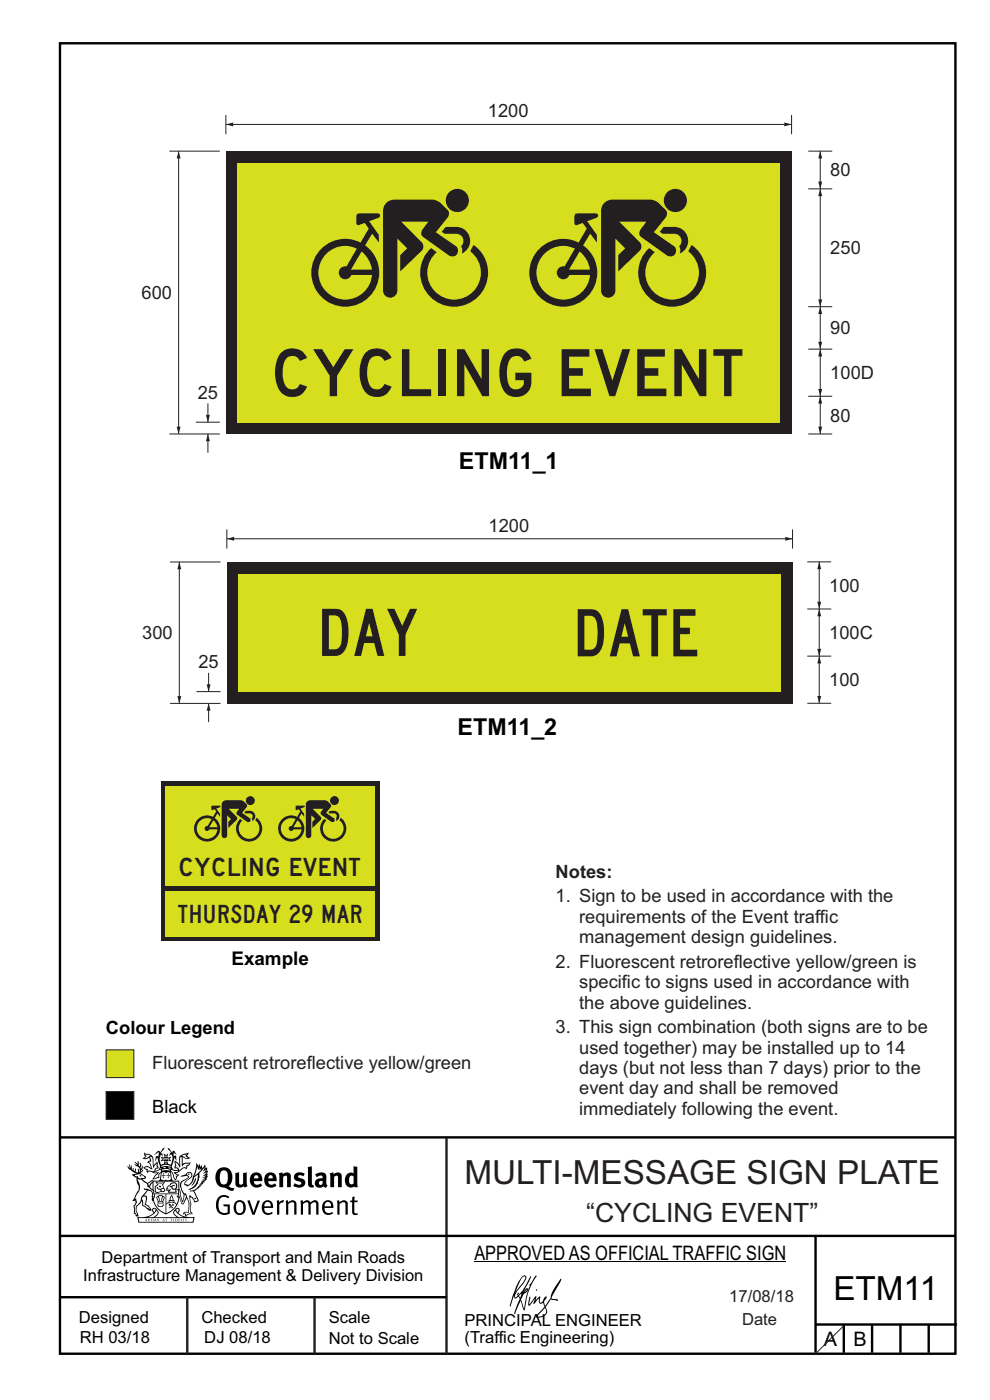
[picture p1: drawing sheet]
<svg xmlns="http://www.w3.org/2000/svg" width="210mm" height="297mm" viewBox="0 0 210 297" stroke-linecap="round" stroke-linejoin="round" font-family="sans-serif">
<path d="M12.7 9.2h190v278h-190zM12.7 241.3h190M12.7 275.2h82M12.7 262.2h190.1M173 262.1v24.9M173 281h30M179 281v6M185 281v6M191 281v6M197 281v6" fill="none" stroke="#000" stroke-width=".51"/>
<path d="M94.7 241.4v45.8M39.7 275.2v12M66.7 275.2v12" fill="none" stroke="#231f20" stroke-width=".51"/>
<g fill="#000">
<path d="M29.6 249.4l.2-.1 .3 .2z" fill-rule="evenodd"/>
<path d="M30.8 244.9l1.1 .3-.9 .5h-.4l.6-.5zM31.8 245.4h.2a2.44 2.44 0 0 1 .4 1.9l.1 .5 .7-1-.1 .6 .3 .3a.57 .57 0 0 0-.6 .7l-1-.1-.5 .2 .2-.5-.8-.3 .7-.1 .9 .5 .1-.1-.6-1.3-.2-.2h.5zM30.7 244.4l-.1 .5 .2 .4-.6 .4a1.04 1.04 0 0 0 1.4-.1l.2 .6-.3 .1-.2 .4a.94 .94 0 0 1 .8 1.1l-.2-.1a1.16 1.16 0 0 0-1.5-.1l.3 .4 .4 .2 .1 .5 .2 .1 .1-.2a.94 .94 0 0 1 1.1 .2l.8 .1-1.2 1.2a1.13 1.13 0 0 0 1.2-.2l.4-.1-.1-.4 .5-.8a.83 .83 0 0 0-.6 1.1l-.3-.1-.7 .4 1.1-1.4-.5 .1-.5-.1 1.3-.5-.1-.1-.9 .4v-.3l.2-.2 .3 .1 .1-.3-.2-.4v-.6l-.1-.4-.7 1v-.7a1.42 1.42 0 0 0-1.6-1.8z" fill-rule="evenodd"/>
<path d="M31 258.7l.1 .2h-.2zM31 258.5l-.3 .6 .4-.2 .2 .2z" fill-rule="evenodd"/>
<path d="M31.3 258.6h.3v.4a.25 .25 0 0 0 .2-.1 .25 .25 0 0 0-.1-.3h.1a.29 .29 0 0 1 0 .4 .29 .29 0 0 1-.4 0 .29 .29 0 0 1 0-.4z" fill-rule="evenodd"/>
<path d="M32.2 258.6a.22 .22 0 0 1 .3 .2 .22 .22 0 0 1-.3 .2zM32 258.6l.1 .4a.33 .33 0 0 0 .4 0 .33 .33 0 0 0 0-.4 .33 .33 0 0 0-.5 0z" fill-rule="evenodd"/>
<path d="M29.2 250.1l.3 .1a.61 .61 0 0 1 .8 .4l.3 .2a.8 .8 0 0 1 .6 1l.4 .1 .5 .5a1 1 0 0 1 .5 1.1l-.1 .7v-.5h-.1a.96 .96 0 0 0-.8-1.3l-.2-.2h-.7l-.1-.1-.1 .1 .1 .3h.6l-1.2 1.3-.2 1-.4 .6a1.33 1.33 0 0 0-.5 1.8l.2 .5a1.26 1.26 0 0 1-.5-1.5l-.1-.3a1.56 1.56 0 0 0 .4-1.7l-.3 .2 .2-.5a3.2 3.2 0 0 0 .7-3zM30.4 253.9h.4a2.06 2.06 0 0 1-.1 1.6l.7 .5 .4 .4-.6-.1-.8-.6-.1-.9a.51 .51 0 0 1 .1-.9zM28.6 249.3a1.52 1.52 0 0 1 2.1 .5l-1.1 .2-.2-.1-.1-.4h-.5zM27.5 247v.8l-.3-.4h-.1a3.1 3.1 0 0 0 1.9 1.6l-1 .1 .5 .6 .5 .1 .1 1.1a1.84 1.84 0 0 1-.3 2.5l-.4 .9-.3 .4 .2 .1 .4-.1 .1 .4-.2 .5-.3 .2 .1 1.7h.2l.3 .5 .1 .1 .4-.1-.1-.5a1.3 1.3 0 0 1-.1-1.7l.9-1 .1 1.1 .6 .2 .5 .5 .1-.1 .2 .3h.5a1.85 1.85 0 0 0-1.2-1.4l.1-.3a1.39 1.39 0 0 0 0-1.4l-.5-.1 .5-.5a.66 .66 0 0 1 .9-.4 .66 .66 0 0 1 .3 .9l-.1 .4 .2-.1v.2l-.1 .3 .2 .5 .1-.3a2.24 2.24 0 0 0 .1-2.2 .73 .73 0 0 1-.7-.7 .73 .73 0 0 1 .6-.7v-.2a.94 .94 0 0 0-.9 .8 .48 .48 0 0 1-.1-.6 .48 .48 0 0 1 .5-.2l.5-.3a.51 .51 0 0 0-.8 .2l-.5 .2-1-.8h.6l.2-.5-1.2-.7 .5-.5v-.3l-.5 .4 .1-.2a.69 .69 0 0 0 .2-1v.4l-.2 .3v-1.1l-.3-.2 .1 .6-.1 .2-.4-1.3v.7l-.6-.4 .5 .7-.6-.2 .3 .3a1 1 0 0 1 .7 1.4l-.2-.8v.9l-.5-.2v-.8l-.2 .7-.2-.1-.1-.6-.2 .4-.2-.2 .1-.7-.2 .5z" fill-rule="evenodd"/>
<path d="M32.9 258.7l.1 .2h-.2zM32.9 258.5l-.2 .6 .3-.2 .2 .2z" fill-rule="evenodd"/>
<path d="M33.7 251.5l.4 .1 .1 .3h-.3z" fill-rule="evenodd"/>
<path d="M33.3 258.6h.2l.1 .1 .2-.1-.2 .2 .2 .3-.3-.3-.1 .3h-.1l.2-.3z" fill-rule="evenodd"/>
<path d="M34.7 258.7l.1 .2h-.2zM34.7 258.5l-.3 .6 .4-.2 .2 .2z" fill-rule="evenodd"/>
<path d="M34.2 252.4a.3 .3 0 0 0 .6 0 .3 .3 0 0 0-.6 0zM33.3 250.9l.3 .3-.3 .4a.79 .79 0 0 0 0 1.3l.8-.2-.1-.3a.55 .55 0 0 1-.7-.6l.1-.1 .2 .3 .3 .2 .8-.2-.4-.7 .4-.4-.7 .2zM33 250.7l1.1 .2 .9-.2-.4 .6 .4 1.2a.56 .56 0 0 1-.8 .3l-.2 .1a.73 .73 0 0 1-.9 .1 .73 .73 0 0 1-.3-1v-.4l.6-.4z" fill-rule="evenodd"/>
<path d="M34.5 254h.2v.2l-.2 .6h-.2zM33.6 255.3h.9v.2a.55 .55 0 0 1-.8 .4v-.2l-.2-.1zM33.4 254h.2l.2 .8h-.2zM33.6 255l.8-.1 .1 .2h-.8zM33.8 253.7h.5l-.2 1.1h-.1zM33.3 253.8l-.1 .3 .3 1.1a.48 .48 0 0 0-.1 .6 .48 .48 0 0 0 .5 .2h.5a.49 .49 0 0 0 .2-.8l.3-1.1-.1-.3a1.42 1.42 0 0 0-1.5 0z" fill-rule="evenodd"/>
<path d="M34.6 248.9l.2 .1v.3l.3 .1h-.3l-.1 .6v-.6h-.4l.4-.1z" fill-rule="evenodd"/>
<path d="M35 258.5h.5l-.2 .1v.5h-.2l.1-.5z" fill-rule="evenodd"/>
<path d="M34.3 248.8a.57 .57 0 0 1 .9 .2 .57 .57 0 0 1 .9-.2l.2 1.4h-.2a.57 .57 0 0 1-.9 0 .69 .69 0 0 1-1.1 0zM34.2 248.1l-.3 2.1-.2 .4h3l-.2-.4-.3-2.1h-.2v.2l-.8-.1-.8 .1v-.2z" fill-rule="evenodd"/>
<path d="M34.2 247.4a1.51 1.51 0 0 1 2 .2 2.67 2.67 0 0 0-2.1 0zM35.7 247.6l.4 .1 .1 .3-.4-.1zM34.6 247.6h.5l.1 .2h-.4zM34 247.8l.3 .2h-.3zM34.9 246.9l.3-.2 .3 .2zM34.9 245.6l.2 .1v.3h-.2zM35 245.1l.2 .2 .2-.2-.1 .3h-.2zM35.1 246.3h.2l.1 .4-.2-.2-.2 .2zM35.3 245.7l.2-.1v.4h-.2zM34.4 245.7h.3l.1 .3-.4 .1 .2-.2zM35.7 245.7h.3l-.2 .2 .2 .2-.4-.1zM32.7 244.9l1-.5-.1 1-.2-.2-.3 .2-.3 1.1 .5-1 .3 .9a1.84 1.84 0 0 1 .2 1.7l.4 .1a2.48 2.48 0 0 1 2.2 0l.2-.2-.2-.7 .7-1.8 .4 .7-.2-1-.2-.1-.2 .3v-.9l.6 .4-.6-.8-.3 .1-.1 .4-.5-.9-.5-.3 .2 .5 .6 .5-.5 .8 .4-.4a2.06 2.06 0 0 1 0 2.3l-.5-.2-.2-.6 .1-.1 .8 .2-.4-.5 .4-.5-.7 .2-.2-.2 .2-.7-.5 .4-.5-.4 .2 .7-.2 .2-.7-.2 .4 .5-.4 .5 .8-.2 .1 .1-.2 .6-.5 .2a2.02 2.02 0 0 1 0-2.2l.3 .5-.1-.7-.3-.1 .8-1.2-.4 .3-.5 .8-.2-.3a.8 .8 0 0 0-.8 .5z" fill-rule="evenodd"/>
<path d="M35.6 248.9l.2 .1-.1 .3 .4 .1h-.4v.6l-.1-.6h-.3l.3-.1z" fill-rule="evenodd"/>
<path d="M36 254.8h.8v.2h-.8zM36.4 253.8l.2 .8h-.4zM36.4 253.5l-.3 .5-.1 .6h-.2v.4l-.7 .4 .2 .1a1.48 1.48 0 0 1 2.1 .2l.2-.1-.6-.5v-.5h-.2l-.1-.6z" fill-rule="evenodd"/>
<path d="M36.2 258.6l.3-.1-.1 .1v.2h.1h-.1v.3h-.2z" fill-rule="evenodd"/>
<path d="M36.7 258.6h.2v.5h-.2z" fill-rule="evenodd"/>
<path d="M35.8 255.4l.4 .1 .1 .3 .3-.2-.2-.2a.38 .38 0 0 1 .5 .5l-.2-.2-.3 .2 .3 .2-.3 .3-.1-.4-.4 .4-.1-.2 .4-.3-.1-.1-.2 .1z" fill-rule="evenodd"/>
<path d="M35.6 251.8l.7-.4a.58 .58 0 0 1 1-.1 .58 .58 0 0 1-.4 .9l-.3-.3a.43 .43 0 0 1 .6-.4 .57 .57 0 0 0-.8 .2l-.2-.1-.3 .1 .4 .2a.55 .55 0 0 0 .9 .4v.5h-1.3l.3-.4-.1-.1-.6 .1 .2-.3-.2-.1zM35.4 251.8l-.1 .2a.39 .39 0 0 0 .2 .6h.3l-.2 .4h1.9l-.1-.8a.86 .86 0 0 0-.1-1.3 .86 .86 0 0 0-1.3 .4z" fill-rule="evenodd"/>
<path d="M37.3 258.6a.22 .22 0 0 1 .3 .2 .22 .22 0 0 1-.3 .2zM37.1 258.6v.4a.33 .33 0 0 0 .5 0 .33 .33 0 0 0 0-.4 .33 .33 0 0 0-.5 0z" fill-rule="evenodd"/>
<path d="M37.8 258.6l.4-.1-.2 .1v.2h.1h-.1v.2l.2 .1h-.4z" fill-rule="evenodd"/>
<path d="M32.4 250.5h5.6v2l-.2-.1v-1.7h-5.2v2.5h5.2v-.8l.1 .2-.1 1.1v-.3h-2.5v4a4.1 4.1 0 0 0 2.6-3.6l.1-.1a4 4 0 0 1-2.8 3.9 4.2 4.2 0 0 1-2.8-4.7l.1 1.2 .1-.1a3.8 3.8 0 0 0 2.5 3.4v-4h-2.5l-.2-.9z" fill-rule="evenodd"/>
<path d="M38.4 258.6h.2l-.1 .4 .2 .1h-.3z" fill-rule="evenodd"/>
<path d="M38.5 245.2l.5-.2 .7-.1-.6 .3 .8 .5h-.3zM38.3 245.5l.2-.1 .1 2a1.69 1.69 0 0 1 1.6-.6l-.8 .5 .1 .5a1.1 1.1 0 0 0-1.5 .6l-.1-.5-.2-.2h-.5l.3-.4-.3-.7a1.42 1.42 0 0 1 .8 1.1l.2-.1zM37.1 246.2l.1 1-.2 .3 .1 .4h.5l.1 .2a.96 .96 0 0 1-1.1-.1l-.1 .1a1.06 1.06 0 0 0 1.3 .2v.1a.72 .72 0 0 1-1 .2l.3 .5 .6 .2-.4 .2-.1 .6-.2-.3-.4-1.1-.4-.4 .4 .9a1.54 1.54 0 0 0 .7 1.2l.2-.3a.58 .58 0 0 1 .4-.8l.2-.1h-.3l-.5-.3 .9-.5a.93 .93 0 0 1 1.2-.5v.2l.2-.2 .1-.5a.99 .99 0 0 0 .7-.8l-1.3 .1-.3 .2-.1-1.4 .9 .4 .9-.3h-.4l-.5-.4 .4-.7-.6 .2a1.46 1.46 0 0 0-1.4 2.1v.4l-.2-.4z" fill-rule="evenodd"/>
<path d="M38.9 258.6h.2v.5h-.2z" fill-rule="evenodd"/>
<path d="M39.3 258.6h.2h-.1l.2 .3-.2 .2-.1-.1v-.1l.2 .1z" fill-rule="evenodd"/>
<path d="M29.4 258.4h11.6l-.1 .8h-11.4zM31.3 258.2l.5-.1a2.48 2.48 0 0 0 1.4-1.3l.3 .5-.5 .6-.5 .3zM32.5 256.6l.3-.2 .2 .1-.3 .7zM37.2 256.8a2.65 2.65 0 0 0 1.8 1.4h-1.1l-.5-.3-.5-.6zM37.4 256.5l.2-.1 .3 .2-.3 .6zM29.2 258.2l.1 1.2h11.8l.2-1.1-.2-.1a4.1 4.1 0 0 1-3.3-.9l.3-.4-.1-.6a1.06 1.06 0 0 0-1.3 1l.2 .4 .6 .5h-4.7l.3-.1a.84 .84 0 0 0 .6-.8 .84 .84 0 0 0-.5-.8l-.3-.2h-.5l-.1 .6 .3 .4a4.2 4.2 0 0 1-3.4 .9z" fill-rule="evenodd"/>
<path d="M41.3 250.1l.3-.2-.2 .8-.6 .8h-.2l.5-.7z" fill-rule="evenodd"/>
<path d="M41.2 254.1h.3l.2 .2-.4 .1z" fill-rule="evenodd"/>
<path d="M39.7 249l.3-.2 .5 .2a.88 .88 0 0 1-.6 1.1 1.22 1.22 0 0 0-.8 1.3l.5 .2a.72 .72 0 0 0 .9-.4l.5-.8 .2-.6 .8-.6v.2a2.85 2.85 0 0 1-2 2.9l.1 .1a2.13 2.13 0 0 0 1.9-1.5v-.3a2.01 2.01 0 0 0 .3-1.7l1.1-1.3-.4 1 .7-.5-.7 1 .8-.4-.8 .8 .7-.2-.9 .6 .8-.1-.8 .4h.7l-.8 .3 .3 .2h-.4l.2 .3h-.4l.2 .3h-.4l.1 .2h-.1a2.16 2.16 0 0 1-2 1.1l.1 .2 .4-.1a.76 .76 0 0 1 .7 .8l.5 1.2-.6 .2a1.45 1.45 0 0 0-1.1-1.3l.2 1.8-.1 1.8 .4 .3a1.07 1.07 0 0 0-1.2 .4v-.3l-.5-.2a.87 .87 0 0 1 1.1-.1v-.7a4.4 4.4 0 0 0-.6-3.1l-.1-.3h-.2a2.16 2.16 0 0 1-.7-2.2l.3-.4 1.2-.7a.55 .55 0 0 0-.4-.8zM37.8 252.4a.76 .76 0 0 1 .3 1.1l.6 1.6 .4-1.7 .2 .1a.61 .61 0 0 1-.1 .9l-.3 .8-.2 .1-.7-1.6-.3 .1a1.18 1.18 0 0 0 .1-1.4zM41.8 247.5l.2 .7 .3-.5v.6l.4-.5a1.9 1.9 0 0 1-1.2 1.4l-.3 .3zM38.2 249.6l1.4-.2 .2 .2v.3l-.5 .2a1.26 1.26 0 0 0-.9 1.9l.2 .7a1.84 1.84 0 0 1 .1 2.1l-.4-1.4a.96 .96 0 0 0-.4-1.2l-.4 .2a.78 .78 0 0 1 0 1.3l.1 .3h.4l.4 1.1a.38 .38 0 0 0 .2 .4 .38 .38 0 0 0 .4-.1l.6-1.2a2.94 2.94 0 0 1 .4 2.5l-.1 .4h-.8l-.3 .4v.2l.4-.1 .1 .4 .2 .1a1.02 1.02 0 0 1 1.3-.5v-.4l-.3-.1 .1-1.8-.3-1.3h.1a1.14 1.14 0 0 1 .8 1 .63 .63 0 0 0 .8-.2 .63 .63 0 0 0-.2-.9l-.6-1.2 .9-.6 .2-.4h.3l-.1-.2h.4l-.1-.3h.3l-.1-.3 .5-.1-.2-.2 .6-.4v-.2h-.2l.4-.5h-.3l.3-.5-.4 .1 .4-.5v-.3l-.3 .2 .2-.7-.1-.2-.4 .3v-.8l-.6 .8-.2-.8-.2 .5-.3-.7-.1 .6-.5-.8-.1 1.4-.6 1.8a1.81 1.81 0 0 1-1 1.5l-.6-.2a1.75 1.75 0 0 1 1.1-1.2 .75 .75 0 0 0 .1-1.3 .75 .75 0 0 0-1.2 .4z" fill-rule="evenodd"/>
<path d="M46.4 253.9a1.72 1.72 0 0 1 2.3 0l-.3 .3a1.24 1.24 0 0 0-1.4-.2 1.24 1.24 0 0 0-.6 1.4 1.49 1.49 0 0 0 1.2 1.9l.7-.1v-1.3h-.8l-.1-.4h1.3v1.9a1.93 1.93 0 0 1-2.2 0 1.93 1.93 0 0 1-.7-2.2l.2-.8z" fill-rule="evenodd"/>
<path d="M47 248.4a2.55 2.55 0 0 0 0 2.7l.3 .2a.81 .81 0 0 0 1-1v-.5a1.04 1.04 0 0 0-1.1-1.5zM46.3 248.1a1.82 1.82 0 0 1 2.1-.2 1.82 1.82 0 0 1 .9 1.8 2.29 2.29 0 0 1-.8 2l.7 .3h.5l-.2 .6a2.87 2.87 0 0 1-2-.7 2.12 2.12 0 0 1-1.7-3.1z" fill-rule="evenodd"/>
<path d="M50.4 255.1a1.65 1.65 0 0 0 .2 2.2 .99 .99 0 0 0 1-1.4 .78 .78 0 0 0-.4-.8 .78 .78 0 0 0-.8 0zM50 254.9a1.33 1.33 0 0 1 1.6-.1 1.33 1.33 0 0 1 .5 1.4 1.31 1.31 0 0 1-1.3 1.6 1.31 1.31 0 0 1-1.2-1.6v-.6z" fill-rule="evenodd"/>
<path d="M49.9 248.9l.8-.2v2a.46 .46 0 0 0 .3 .6 .46 .46 0 0 0 .6-.3v-2.1l.7-.2v2.4l.2 .5-.5 .3-.3-.3a1.02 1.02 0 0 1-1.2 .3 1.02 1.02 0 0 1-.6-1.1z" fill-rule="evenodd"/>
<path d="M52.5 254.7l.4-.1 .9 2.6 .8-2.5h.5l-1.1 3h-.5z" fill-rule="evenodd"/>
<path d="M54 249.5l-.1 .5h.9a.49 .49 0 0 0-.2-.6 .49 .49 0 0 0-.6 .1zM53.4 249.1a1.34 1.34 0 0 1 1.6-.2 1.34 1.34 0 0 1 .6 1.5v.2h-1.7a.77 .77 0 0 0 .5 .8 .77 .77 0 0 0 .9-.4l.3 .5a1.59 1.59 0 0 1-2 .2 1.59 1.59 0 0 1-.5-2.1z" fill-rule="evenodd"/>
<path d="M56.3 255.2l-.2 .7h1.3a.7 .7 0 0 0-.3-.8 .7 .7 0 0 0-.8 .1zM55.9 255a1.22 1.22 0 0 1 1.5-.2 1.22 1.22 0 0 1 .5 1.5h-1.8a.93 .93 0 0 0 .5 1 .93 .93 0 0 0 1.1-.2l.2 .3a1.43 1.43 0 0 1-1.8 .1 1.43 1.43 0 0 1-.6-1.7z" fill-rule="evenodd"/>
<path d="M57 249.5l-.1 .5h1a.49 .49 0 0 0-.2-.6 .49 .49 0 0 0-.7 .1zM56.4 249.1a1.34 1.34 0 0 1 1.6-.2 1.34 1.34 0 0 1 .7 1.5v.2h-1.8a.77 .77 0 0 0 .5 .8 .77 .77 0 0 0 .9-.4l.4 .5a1.59 1.59 0 0 1-2.1 .2 1.59 1.59 0 0 1-.5-2.1z" fill-rule="evenodd"/>
<path d="M58.7 254.7l.4-.1 .1 .5 .4-.4 .6-.1-.2 .5a.66 .66 0 0 0-.8 .7v1.9h-.4z" fill-rule="evenodd"/>
<path d="M59.2 248.9l.7-.2 .1 .4a.95 .95 0 0 1 1-.3 .95 .95 0 0 1 .7 .8v2.3h-.8v-2.3a.46 .46 0 0 0-.8 .1v2.2h-.8z" fill-rule="evenodd"/>
<path d="M60.6 254.7l.4-.1 .1 .5a.94 .94 0 0 1 1-.5 .94 .94 0 0 1 .8 .8v2.3h-.5l-.1-2.5a.81 .81 0 0 0-1.2 .3v2.2h-.4z" fill-rule="evenodd"/>
<path d="M62.6 249.1a1.75 1.75 0 0 1 2-.1l-.2 .5-.6-.2a.43 .43 0 0 0-.6 .3l.4 .3a1.04 1.04 0 0 1 1.2 1.1 1.04 1.04 0 0 1-1.4 1l-1.2-.4 .3-.6 1 .4 .4-.4a.88 .88 0 0 0-1-.5l-.4-.2-.1-.4z" fill-rule="evenodd"/>
<path d="M65.3 247.6l.8-.2 .1 3.8 .3 .2 .1 .4a.88 .88 0 0 1-1 0 .88 .88 0 0 1-.3-1z" fill-rule="evenodd"/>
<path d="M63.7 254.7l.5-.1 .1 .5 .4-.3a.78 .78 0 0 1 1.1 .3 .9 .9 0 0 1 1-.5 .9 .9 0 0 1 .8 .8v2.3h-.5l-.1-2.5a.67 .67 0 0 0-1.1 .3v2.2h-.5v-2.4l-.4-.3-.7 .4v2.3h-.5z" fill-rule="evenodd"/>
<path d="M67.8 250.6a.43 .43 0 0 0-.1 .7 .43 .43 0 0 0 .7-.1v-.7zM66.8 249.1a1.7 1.7 0 0 1 2.4 .1v1.9l.3 .4-.4 .5-.5-.4a1.03 1.03 0 0 1-1.7-.1 1.03 1.03 0 0 1 .8-1.5h.7v-.4a.8 .8 0 0 0-1.2 .1z" fill-rule="evenodd"/>
<path d="M69 255.2l-.1 .7h1.3a.7 .7 0 0 0-.3-.8 .7 .7 0 0 0-.9 .1zM68.7 255a1.22 1.22 0 0 1 1.5-.2 1.22 1.22 0 0 1 .5 1.5h-1.8a.93 .93 0 0 0 .4 1 .93 .93 0 0 0 1.2-.2l.1 .3a1.44 1.44 0 0 1-1.7 .1 1.44 1.44 0 0 1-.6-1.7z" fill-rule="evenodd"/>
<path d="M70 248.9l.7-.2 .1 .4a.95 .95 0 0 1 1-.3 .95 .95 0 0 1 .7 .8v2.3h-.8v-2.3a.46 .46 0 0 0-.8 .1v2.2h-.8z" fill-rule="evenodd"/>
<path d="M71.4 254.7l.5-.1 .1 .5a.94 .94 0 0 1 1-.5 .94 .94 0 0 1 .8 .8v2.3h-.5l-.1-2.5a.81 .81 0 0 0-1.2 .3v2.2h-.4z" fill-rule="evenodd"/>
<path d="M74.3 249.5a1.48 1.48 0 0 0 0 1.7h.5l.2-.1v-1.5l-.3-.2zM75 247.4l.8 .1 .1 4.4h-.7l-.1-.2a1.26 1.26 0 0 1-1.4 0 1.26 1.26 0 0 1-.5-1.3 1.29 1.29 0 0 1 .4-1.4 1.29 1.29 0 0 1 1.4-.1z" fill-rule="evenodd"/>
<path d="M74.7 253.9l.5-.1v.9h.7l-.1 .3h-.6v2.2l.1 .2h.5l.1 .3a.75 .75 0 0 1-1.2-.6v-2.1h-.4v-.3h.4z" fill-rule="evenodd"/>
<circle cx="40" cy="249.1" r=".17"/>
</g>
<path d="M100.6 267.7h66.2" fill="none" stroke="#000" stroke-width=".21"/>
<g fill="#000001">
<path d="M111.6 273.7l.2-.2-.5 .7zM110.4 274.5l.3 .1-.3 .7-.3-.4zM110.9 270.9l.5-.1a9.3 9.3 0 0 1-2 3.2l-.1 .2 1-2.5zM110.6 271a14.7 14.7 0 0 0-2.2 4.9l-.3 1.2 .1 .1 .8-2.4a.42 .42 0 0 0 .2 .7 .42 .42 0 0 0 .6-.3l.2-.2 .2 .6-1.1 3.1h.2l1.1-2.8 .6 1.9 .2 .2 .2-.5a13.5 13.5 0 0 1 2-6.2l.5-.5-.2-.2-1.6 2.1 .4-.1a14.9 14.9 0 0 0-1.3 5.1l-.4-1.2a1.39 1.39 0 0 1 .2-1.8l.1-.2a.92 .92 0 0 0 .8-1.2 .75 .75 0 0 0-.7 .7l-.2 .2 1.6-3.4h-.1l-.4 .7a10.5 10.5 0 0 1-2.2 3.2l.2-.4a.32 .32 0 0 0-.4 .2 .32 .32 0 0 0 .1 .4l-.5 .4a3.2 3.2 0 0 1 1.1-2.3l.5-.6a2.49 2.49 0 0 0 .7-1.6l-.3-.2z" fill-rule="evenodd"/>
<path d="M115.6 277.5a1.15 1.15 0 0 1 .1 1.3 1.15 1.15 0 0 1-1.2 .5h-.5zM112.3 275.1l-.3 1.7 .3 .2 1.2-1.5-.3 1.1 1.1-1.2a.94 .94 0 0 0 .4 1.2l.5-.3 .3 .9-1.2 1.3a.98 .98 0 0 0-.5 1 1.9 1.9 0 0 0 2.3-1.3l-.1-.3a1.02 1.02 0 0 1 .3-1.4l.5-.9 1.5 .3-.2-.5v.3l-1.1-.2v-.2l2-3.6 .1-.3-.1-.1-1.8 2.7a6.6 6.6 0 0 1-1.5 3l-.2-.2a1.01 1.01 0 0 1 .4-1.4l.1-.2-.3-.2-.3 .5-.2 .5-.5 .4-.2-.4 .1-.9-.2-.1-.8 .9 .2-.9h-.1l-1.4 1.7 .2-1.4v-.1z" fill-rule="evenodd"/>
<path d="M113.7 273.5l.3 .3h-.3z" fill-rule="evenodd"/>
</g>
<path d="M22.5 231.6h5.9v5.9h-5.9z" fill-rule="evenodd" fill="#000" stroke="#231f20" stroke-width=".21"/>
<path d="M22.5 222.7h5.9v5.9h-5.9z" fill-rule="evenodd" fill="#d7de1e" stroke="#231f20" stroke-width=".21"/>
<path d="M47.9 32.1h120v60h-120z" fill-rule="evenodd" fill="#231f20"/>
<path d="M50.4 34.6h115v55h-115z" fill-rule="evenodd" fill="#d7de1e"/>
<path d="M174 84.1v8" fill="none" stroke="#231f20" stroke-width=".21"/>
<g fill="#231f20">
<path d="M173.6 90.5h.8l-.4 1.6z"/>
<path d="M174 84.1l.4 1.5h-.8z"/>
</g>
<path d="M174 74.1v10" fill="none" stroke="#231f20" stroke-width=".21"/>
<g fill="#231f20">
<path d="M173.6 82.5h.8l-.4 1.6z"/>
<path d="M174 74.1l.4 1.5h-.8z"/>
</g>
<path d="M47.9 26.4h120" fill="none" stroke="#231f20" stroke-width=".21"/>
<g fill="#231f20">
<path d="M166.4 26l1.5 .4-1.5 .4z"/>
<path d="M47.9 26.4l1.6-.4v.8z"/>
</g>
<path d="M47.9 24.4v4.1M167.9 24.4v4.1M174 40.1v25M171.5 92.1h5M171.5 84.1h5" fill="none" stroke="#231f20" stroke-width=".21"/>
<g fill="#231f20">
<path d="M173.6 63.5h.8l-.4 1.6z"/>
<path d="M174 40.1l.4 1.5h-.8z"/>
</g>
<path d="M171.5 74.1h5" fill="none" stroke="#231f20" stroke-width=".21"/>
<g fill="#231f20">
<path d="M140.8 48.1a4.9 4.9 0 0 1 4.1 .7 2.95 2.95 0 0 1-.7 5 1.57 1.57 0 0 0-.2-1.6 1.51 1.51 0 0 0 .5-1.6 1.51 1.51 0 0 0-1.5-1h-2.5l-.5-.4z" fill-rule="evenodd"/>
<path d="M114.1 53.1a7.1 7.1 0 0 1 8.6-1.6l1.8-3-.9-1.2-.8 .3a.62 .62 0 0 1-.9 0v-1a1.45 1.45 0 0 1 .3-1.3h4.3l.4 .4a1.14 1.14 0 0 1-1.1 .8l-1.2 .4 2 2.9v1.7l-1.4-1.9-1.5 2.5a7.2 7.2 0 0 1 1.5 10.2 7.2 7.2 0 0 1-10.3 1.1 7.2 7.2 0 0 1-.8-10.3zM115.5 53.8a5.7 5.7 0 0 0 1.6 9.2 5.7 5.7 0 0 0 8-4.7h-4.3a1.38 1.38 0 0 1-1.7 .9 1.38 1.38 0 0 1-1-1.7 1.38 1.38 0 0 1 1.7-1l2.1-3.8a5.6 5.6 0 0 0-6.4 1.1zM123 53.4l-2.3 3.8h4.4l-.5-1.9-.7-1z" fill-rule="evenodd"/>
<path d="M137.2 53.1l.5-.5 1.2 .9a5.7 5.7 0 0 0-.4 8.3 5.7 5.7 0 0 0 8.3-.2 5.7 5.7 0 0 0-.8-8.3l.7-1.3a7.2 7.2 0 0 1 1.6 10.2 7.2 7.2 0 0 1-10.2 1.2 7.2 7.2 0 0 1-.9-10.3z" fill-rule="evenodd"/>
<path d="M128.4 42.9l.9-.5 .5-.1 8.5 .1 1.1 .4 1.9 1.8a1.28 1.28 0 0 1-.1 1.5l-2.5 3.2 4.3 3a1.24 1.24 0 0 1 .1 1.7 1.24 1.24 0 0 1-1.7 .2l-5.4-3.9a1.08 1.08 0 0 1-.1-1.6l1.2-1.7h-5.8l4.5 4.5a1.3 1.3 0 0 1-.3 1.9l-4.3 4.2v-3.5l1.4-1.4-2.1-2.1v11a1.52 1.52 0 0 1-1.5 1.5 1.52 1.52 0 0 1-1.5-1.5v-14.5a7.6 7.6 0 0 1 .2-3.4z" fill-rule="evenodd"/>
<path d="M94.5 48.1a4.9 4.9 0 0 1 4.1 .7 2.95 2.95 0 0 1-.7 5 1.57 1.57 0 0 0-.1-1.6 1.51 1.51 0 0 0 .4-1.6 1.51 1.51 0 0 0-1.4-1h-2.5l-.6-.4z" fill-rule="evenodd"/>
<path d="M67.8 53.1a7.1 7.1 0 0 1 8.7-1.6l1.7-3-.9-1.2-.8 .3a.62 .62 0 0 1-.9 0v-1a1.45 1.45 0 0 1 .3-1.3h4.3l.4 .4a1.14 1.14 0 0 1-1.1 .8l-1.2 .4 2.1 2.9v1.7l-1.5-1.9-1.5 2.5a7.2 7.2 0 0 1 1.5 10.2 7.2 7.2 0 0 1-10.2 1.1 7.2 7.2 0 0 1-.9-10.3zM69.2 53.8a5.7 5.7 0 0 0 1.6 9.2 5.7 5.7 0 0 0 8.1-4.7h-4.4a1.38 1.38 0 0 1-1.7 .9 1.38 1.38 0 0 1-.9-1.7 1.38 1.38 0 0 1 1.6-1l2.2-3.8a5.6 5.6 0 0 0-6.5 1.1zM76.7 53.4l-2.3 3.8h4.5l-.6-1.9-.7-1z" fill-rule="evenodd"/>
<path d="M91 53.1l.5-.5 1.1 .9a5.7 5.7 0 0 0-.4 8.3 5.7 5.7 0 0 0 8.4-.2 5.7 5.7 0 0 0-.9-8.3l.8-1.3a7.2 7.2 0 0 1 1.6 10.2 7.2 7.2 0 0 1-10.3 1.2 7.2 7.2 0 0 1-.8-10.3z" fill-rule="evenodd"/>
<path d="M82.1 42.9l.9-.5 .6-.1 8.5 .1 1.1 .4 1.8 1.8a1.28 1.28 0 0 1 0 1.5l-2.6 3.2 4.4 3a1.24 1.24 0 0 1 .1 1.7 1.24 1.24 0 0 1-1.7 .2l-5.4-3.9a1.08 1.08 0 0 1-.2-1.6l1.3-1.7h-5.8l4.4 4.5a1.3 1.3 0 0 1-.2 1.9l-4.4 4.2v-3.5l1.5-1.4-2.1-2.1v11a1.52 1.52 0 0 1-1.5 1.5 1.52 1.52 0 0 1-1.5-1.5v-14.5a7.6 7.6 0 0 1 .2-3.4z" fill-rule="evenodd"/>
<circle cx="143.3" cy="42.5" r="2.46"/>
<circle cx="97" cy="42.5" r="2.46"/>
</g>
<path d="M174 32.1v8" fill="none" stroke="#231f20" stroke-width=".21"/>
<g fill="#231f20">
<path d="M173.6 38.5h.8l-.4 1.6z"/>
<path d="M174 32.1l.4 1.5h-.8z"/>
</g>
<path d="M171.5 32.1h5M171.5 40.1h5M171.5 65.1h5M174 65.1v9" fill="none" stroke="#231f20" stroke-width=".21"/>
<g fill="#231f20">
<path d="M173.6 72.5h.8l-.4 1.6z"/>
<path d="M174 65.1l.4 1.5h-.8z"/>
</g>
<path d="M44.1 85.6v4" fill="none" stroke="#231f20" stroke-width=".21"/>
<path d="M43.7 88h.8l-.4 1.6z" fill="#231f20"/>
<path d="M44.1 92.1v3.9" fill="none" stroke="#231f20" stroke-width=".21"/>
<path d="M44.1 92.1l.4 1.5h-.8z" fill="#231f20"/>
<path d="M35.9 32.1h10.7M37.9 32.1v60M35.9 92.1h10.7M41.5 89.6h5.1" fill="none" stroke="#231f20" stroke-width=".21"/>
<g fill="#231f20">
<path d="M37.5 90.5h.8l-.4 1.6z"/>
<path d="M37.9 32.1l.4 1.5h-.8z"/>
<path d="M48.1 119.2h120v30h-120z" fill-rule="evenodd"/>
</g>
<path d="M50.6 121.7h115v25h-115z" fill-rule="evenodd" fill="#d7de1e"/>
<path d="M48.1 114.3h120" fill="none" stroke="#231f20" stroke-width=".21"/>
<g fill="#231f20">
<path d="M166.6 113.9l1.5 .4-1.5 .4z"/>
<path d="M48.1 114.3l1.6-.4v.8z"/>
</g>
<path d="M168.1 112.3v4.1M173.8 139.2v10" fill="none" stroke="#231f20" stroke-width=".21"/>
<g fill="#231f20">
<path d="M173.4 147.7h.8l-.4 1.5z"/>
<path d="M173.8 139.2l.4 1.5h-.8z"/>
</g>
<path d="M173.8 129.2v10" fill="none" stroke="#231f20" stroke-width=".21"/>
<g fill="#231f20">
<path d="M173.4 137.7h.8l-.4 1.5z"/>
<path d="M173.8 129.2l.4 1.5h-.8z"/>
</g>
<path d="M173.8 119.2v10M171.2 139.2h5.1" fill="none" stroke="#231f20" stroke-width=".21"/>
<g fill="#231f20">
<path d="M173.4 127.7h.8l-.4 1.5z"/>
<path d="M173.8 119.2l.4 1.5h-.8z"/>
</g>
<path d="M48.1 112.3v4.1M171.2 119.2h5.1M171.2 129.2h5.1M44.3 149.2v4M171.2 149.2h5.1" fill="none" stroke="#231f20" stroke-width=".21"/>
<path d="M44.3 149.2l.4 1.6h-.9z" fill="#231f20"/>
<path d="M44.3 142.7v4" fill="none" stroke="#231f20" stroke-width=".21"/>
<path d="M43.8 145.2h.9l-.4 1.5z" fill="#231f20"/>
<path d="M36.1 119.2h10.7M38 119.2v30M36.1 149.2h10.7M41.7 146.7h5.1" fill="none" stroke="#231f20" stroke-width=".21"/>
<g fill="#231f20">
<path d="M37.6 147.7h.9l-.5 1.5z"/>
<path d="M38 119.2l.5 1.6h-.9z"/>
<path d="M34.2 165.8h46.3v23.2h-46.3z" fill-rule="evenodd"/>
</g>
<path d="M35.1 166.8h44.4v21.2h-44.4z" fill-rule="evenodd" fill="#d7de1e"/>
<g fill="#231f20">
<path d="M70 172a1.54 1.54 0 0 1 1.9 .8 1.13 1.13 0 0 1-.6 1.4l-.1-.6 .2-.5a.57 .57 0 0 0-.5-.5h-1l-.2-.2z" fill-rule="evenodd"/>
<path d="M59.6 174a2.74 2.74 0 0 1 3.4-.7l.7-1.2-.3-.4-.6 .1-.1-.8 1.8-.1 .1 .2-.1 .2-.8 .2 .8 1.2v.6l-.5-.7-.6 .9a2.77 2.77 0 0 1 .6 3.9 2.77 2.77 0 0 1-3.9 .6 2.77 2.77 0 0 1-.5-4zM60.2 174.2a2.19 2.19 0 0 0 .6 3.5 2.19 2.19 0 0 0 3.2-1.8h-1.7a.53 .53 0 0 1-.7 .4 .53 .53 0 0 1-.3-.7 .53 .53 0 0 1 .6-.4l.8-1.4-.3-.1a2.14 2.14 0 0 0-2.2 .5zM63.1 174l-.9 1.5h1.7l-.1-.7z" fill-rule="evenodd"/>
<path d="M68.8 173.7l.5 .4a2.2 2.2 0 0 0-.2 3.2 2.2 2.2 0 0 0 3.2-.1 2.2 2.2 0 0 0-.3-3.2l.3-.5a2.77 2.77 0 0 1 .6 4 2.77 2.77 0 0 1-4.1 .3 2.77 2.77 0 0 1 0-4.1z" fill-rule="evenodd"/>
<path d="M65.1 170l.7-.2h3.1a1.7 1.7 0 0 1 1.4 1l-.1 .4-1 1.2 1.7 1.2a.48 .48 0 0 1 .1 .6 .48 .48 0 0 1-.6 .2l-2.4-1.8 .1-.4 .5-.6h-2.3l1.9 2-.2 .4-1.7 1.7v-1.4l.5-.5-.8-.8v4.2a.59 .59 0 0 1-.6 .6 .59 .59 0 0 1-.5-.6v-6.5z" fill-rule="evenodd"/>
<path d="M52.1 172a1.54 1.54 0 0 1 2 .8 1.13 1.13 0 0 1-.6 1.4l-.1-.6 .2-.5a.57 .57 0 0 0-.6-.5h-.9l-.3-.2z" fill-rule="evenodd"/>
<path d="M41.8 174a2.74 2.74 0 0 1 3.4-.7l.7-1.2-.4-.4-.6 .1v-.8l1.7-.1 .2 .2-.1 .2-.8 .2 .8 1.2v.6l-.6-.7-.5 .9a2.77 2.77 0 0 1 .5 3.9 2.77 2.77 0 0 1-3.9 .6 2.77 2.77 0 0 1-.4-4zM42.4 174.2a2.19 2.19 0 0 0 .6 3.5 2.19 2.19 0 0 0 3.1-1.8h-1.7a.53 .53 0 0 1-.6 .4 .53 .53 0 0 1-.4-.7 .53 .53 0 0 1 .6-.4l.9-1.4-.3-.1a2.14 2.14 0 0 0-2.2 .5zM45.3 174l-.9 1.5h1.7l-.2-.7z" fill-rule="evenodd"/>
<path d="M51 173.7l.4 .4a2.2 2.2 0 0 0-.1 3.2 2.2 2.2 0 0 0 3.2-.1 2.2 2.2 0 0 0-.4-3.2l.3-.5a2.77 2.77 0 0 1 .6 4 2.77 2.77 0 0 1-4 .3 2.77 2.77 0 0 1 0-4.1z" fill-rule="evenodd"/>
<path d="M47.3 170l.6-.2h3.2a1.7 1.7 0 0 1 1.3 1l-.1 .4-1 1.2 1.7 1.2a.48 .48 0 0 1 .1 .6 .48 .48 0 0 1-.5 .2l-2.4-1.8 .1-.4 .4-.6h-2.2l1.8 2-.2 .4-1.7 1.7v-1.4l.6-.5-.8-.8v4.2a.59 .59 0 0 1-.6 .6 .59 .59 0 0 1-.6-.6v-6.5z" fill-rule="evenodd"/>
<path d="M34.2 188h46.3v11.6h-46.3z" fill-rule="evenodd"/>
<circle cx="70.9" cy="169.8" r=".95"/>
<circle cx="53.1" cy="169.8" r=".95"/>
</g>
<path d="M35.1 189h44.4v9.7h-44.4z" fill-rule="evenodd" fill="#d7de1e"/>
<path d="M179 281.2l-6 6" fill="none" stroke="#231f20" stroke-width=".21"/>
<g font-size="13.9" fill="#231f20">
<text x="67.2" y="139.2">DAY</text>
<text x="121.4" y="139.2">DATE</text>
</g>
<text font-size="13.8" fill="#231f20" x="57.3" y="84">CYCLING EVENT</text>
<text font-size="7.1" fill="#231f20" x="98.5" y="251.3">MULTI-MESSAGE SIGN PLATE</text>
<text font-size="7.1" x="176.8" y="275.7">ETM11</text>
<text font-size="5.6" fill="#231f20" x="124.3" y="259.2">“CYCLING EVENT”</text>
<text font-size="5.4" fill="#231f20" x="37.8" y="195.8">THURSDAY 29 MAR</text>
<text font-size="5.3" fill="#231f20" x="37.8" y="185.9">CYCLING EVENT</text>
<g font-size="4.9">
<text x="97.3" y="99.6">ETM11_1</text>
<text x="97.1" y="156">ETM11_2</text>
</g>
<g font-size="4.2">
<text x="100.6" y="267.2">APPROVED AS OFFICIAL TRAFFIC SIGN</text>
<text x="174.7" y="285.6">A</text>
<text x="181" y="285.6">B</text>
</g>
<text font-size="4" x="49.1" y="204.6">Example</text>
<g font-size="3.9" fill="#231f20">
<text x="103.5" y="24.9">1200</text>
<text x="176.1" y="37.4">80</text>
<text x="176.1" y="53.9">250</text>
<text x="30" y="63.5">600</text>
<text x="176.1" y="70.9">90</text>
<text x="176.1" y="80.4">100D</text>
<text x="41.9" y="84.6">25</text>
<text x="176.1" y="89.4">80</text>
<text x="103.6" y="112.8">1200</text>
<text x="175.9" y="125.6">100</text>
<text x="30.2" y="135.6">300</text>
<text x="175.9" y="135.6">100C</text>
<text x="42.1" y="141.7">25</text>
<text x="175.9" y="145.6">100</text>
<text x="117.9" y="186.2">Notes:</text>
<text x="117.9" y="191.4">1. Sign to be used in accordance with the</text>
<text x="122.9" y="195.8">requirements of the Event traffic</text>
<text x="122.9" y="200.1">management design guidelines.</text>
<text x="117.9" y="205.3">2. Fluorescent retroreflective yellow/green is</text>
<text x="122.9" y="209.6">specific to signs used in accordance with</text>
<text x="122.9" y="214">the above guidelines.</text>
<text x="117.9" y="219.2">3. This sign combination (both signs are to be</text>
<text x="32.3" y="226.7">Fluorescent retroreflective yellow/green</text>
<text x="122.9" y="223.5">used together) may be installed up to 14</text>
<text x="122.9" y="227.8">days (but not less than 7 days) prior to the</text>
<text x="122.9" y="232.2">event day and shall be removed</text>
<text x="122.9" y="236.5">immediately following the event.</text>
</g>
<g font-size="3.9">
<text x="22.5" y="219.3">Colour Legend</text>
<text x="32.3" y="236.1">Black</text>
</g>
<g font-size="3.5">
<text x="21.6" y="267.9">Department of Transport and Main Roads</text>
<text x="17.7" y="271.8">Infrastructure Management &amp; Delivery Division</text>
<text x="16.7" y="280.6">Designed</text>
<text x="42.7" y="280.6">Checked</text>
<text x="69.7" y="280.6">Scale</text>
<text x="98.5" y="281.3">PRINCIPAL ENGINEER</text>
<text x="16.9" y="284.8">RH 03/18</text>
<text x="43.3" y="284.9">DJ 08/18</text>
<text x="69.7" y="285.2">Not to Scale</text>
<text x="98.5" y="284.8">(Traffic Engineering)</text>
</g>
<g font-size="3.5" fill="#231f20">
<text x="154.7" y="276.2">17/08/18</text>
<text x="157.4" y="281.2">Date</text>
</g>
</svg>
